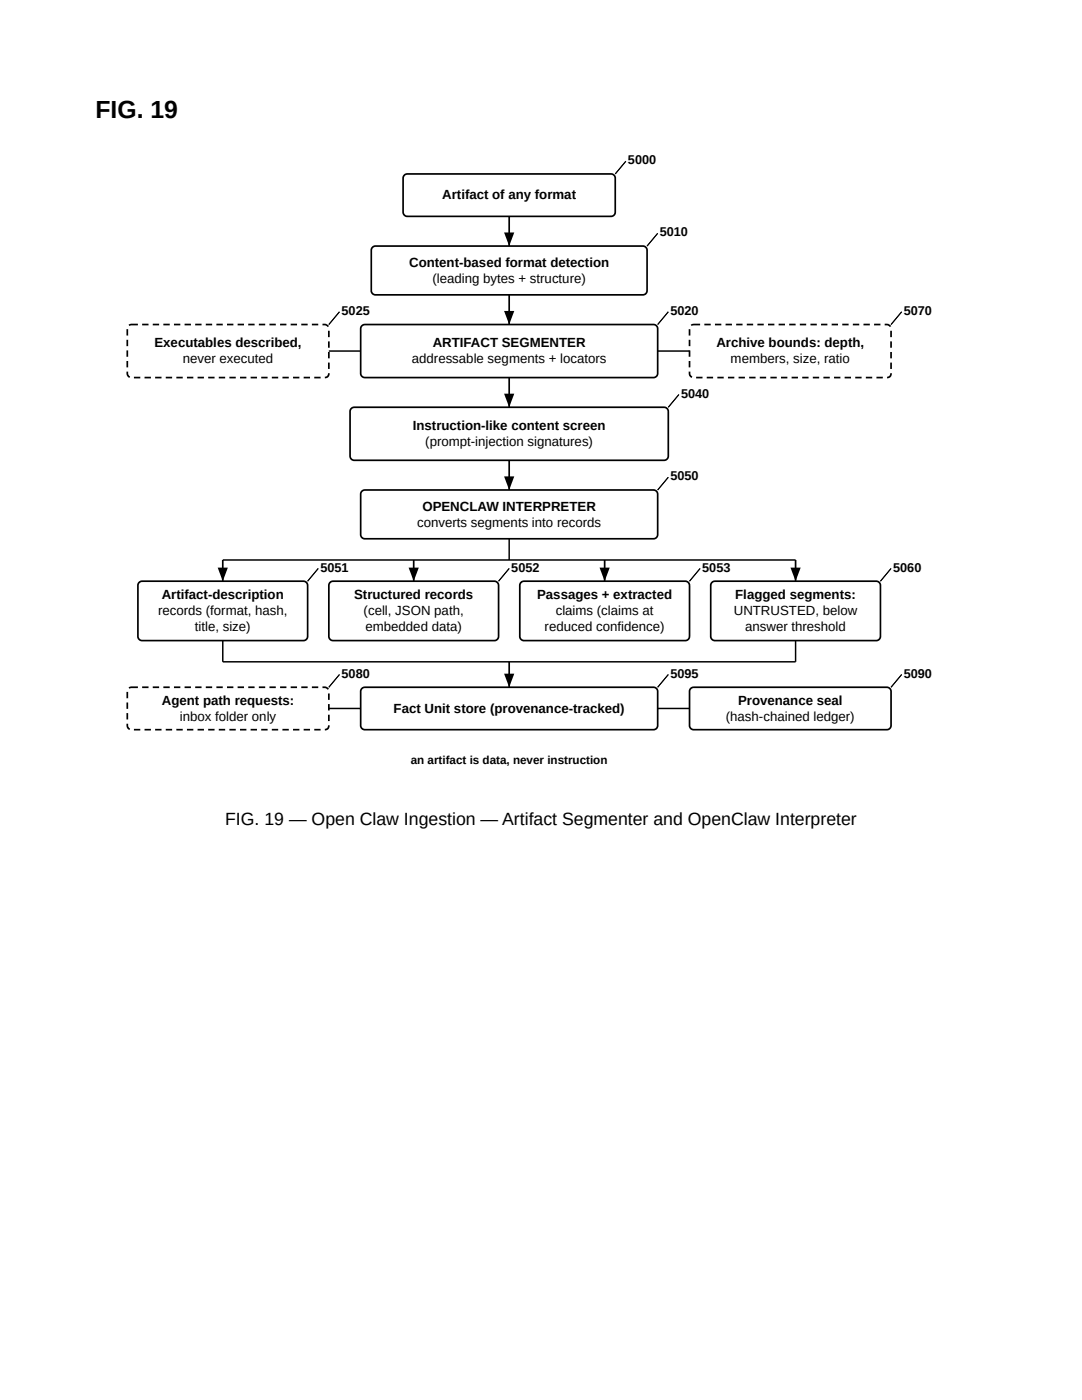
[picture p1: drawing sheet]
<svg xmlns="http://www.w3.org/2000/svg" width="216mm" height="279mm" viewBox="0 0 216 279" stroke-linecap="round" stroke-linejoin="round" font-family="sans-serif">
<path d="M80.7 35l.6-.3h40.6a.85 .85 0 0 1 .9 .9v6.7a.85 .85 0 0 1-.9 .9h-40.6a.85 .85 0 0 1-.9-.9v-6.7zM101.6 43.2v5.9" fill="none" stroke="#000" stroke-width=".34"/>
<path d="M124.9 32.2l-2.1 2.5zM100.6 46.4h2l-1 2.7z" fill="#000"/>
<path d="M124.9 32.2l-2.1 2.5" fill="none" stroke="#000" stroke-width=".21"/>
<path d="M74.3 49.4l.6-.3h53.4a.85 .85 0 0 1 .8 .9v8a.85 .85 0 0 1-.8 .8h-53.4a.85 .85 0 0 1-.8-.8v-8z" fill="#fff"/>
<path d="M74.3 49.4l.6-.3h53.4a.85 .85 0 0 1 .8 .9v8a.85 .85 0 0 1-.8 .8h-53.4a.85 .85 0 0 1-.8-.8v-8zM101.6 58.8v6" fill="none" stroke="#000" stroke-width=".34"/>
<path d="M131.2 46.6l-2.1 2.5zM100.6 62.1h2l-1 2.7z" fill="#000"/>
<path d="M131.2 46.6l-2.1 2.5" fill="none" stroke="#000" stroke-width=".21"/>
<path d="M72.2 65l.6-.2h57.6a.85 .85 0 0 1 .8 .8v8.9a.85 .85 0 0 1-.8 .9h-57.6a.85 .85 0 0 1-.8-.9v-8.9z" fill="#fff"/>
<path d="M72.2 65l.6-.2h57.6a.85 .85 0 0 1 .8 .8v8.9a.85 .85 0 0 1-.8 .9h-57.6a.85 .85 0 0 1-.8-.9v-8.9z" fill="none" stroke="#000" stroke-width=".34"/>
<path d="M133.3 62.2l-2.1 2.6z" fill="#000"/>
<path d="M133.3 62.2l-2.1 2.6" fill="none" stroke="#000" stroke-width=".21"/>
<path d="M137.8 65l.6-.2h38.6a.85 .85 0 0 1 .8 .8v8.9a.85 .85 0 0 1-.8 .9h-38.6a.85 .85 0 0 1-.8-.9v-8.9z" fill="#fff"/>
<g fill="#000">
<path d="M179.9 62.2l-2.1 2.6z"/>
<path d="M140.5 64.6h1.3v.3h-1.3zM142.7 64.6h1.2v.3h-1.2zM144.8 64.6h1.2v.3h-1.2zM146.9 64.6h1.3v.3h-1.3zM149 64.6h1.3v.3h-1.3zM151.1 64.6h1.3v.3h-1.3zM153.2 64.6h1.3v.3h-1.3zM155.4 64.6h1.2v.3h-1.2zM157.5 64.6h1.2v.3h-1.2zM159.6 64.6h1.3v.3h-1.3zM161.7 64.6h1.3v.3h-1.3zM163.8 64.6h1.3v.3h-1.3zM165.9 64.6h1.3v.3h-1.3zM168.1 64.6h1.2v.3h-1.2zM170.2 64.6h1.2v.3h-1.2zM172.3 64.6h1.3v.3h-1.3zM174.4 64.6h1.3v.3h-1.3zM176.5 64.6l1 .1 .3 .4-.3 .2a.87 .87 0 0 0-1-.4zM177.6 66h.4v1.3h-.4zM177.6 68.1h.4v1.3h-.4zM177.6 70.2h.4v1.3h-.4zM177.6 72.4h.4v1.2h-.4zM177.6 74.5h.4a.94 .94 0 0 1-1 1v-.3a.61 .61 0 0 0 .6-.7zM174.9 75.2h1.3v.3h-1.3zM172.8 75.2h1.2v.3h-1.2zM170.7 75.2h1.2v.3h-1.2zM168.5 75.2h1.3v.3h-1.3zM166.4 75.2h1.3v.3h-1.3zM164.3 75.2h1.3v.3h-1.3zM162.2 75.2h1.3v.3h-1.3zM160.1 75.2h1.2v.3h-1.2zM158 75.2h1.2v.3h-1.2zM155.8 75.2h1.3v.3h-1.3zM153.7 75.2h1.3v.3h-1.3zM151.6 75.2h1.3v.3h-1.3zM149.5 75.2h1.3v.3h-1.3zM147.4 75.2h1.2v.3h-1.2zM145.3 75.2h1.2v.3h-1.2zM143.1 75.2h1.3v.3h-1.3zM141 75.2h1.3v.3h-1.3zM138.9 75.2h1.3v.3h-1.3zM137.4 74.2h.4a.8 .8 0 0 0 .3 .9l-.1 .3a1.07 1.07 0 0 1-.6-1.2zM137.4 72h.4v1.3h-.4zM137.4 69.9h.4v1.3h-.4zM137.4 67.8h.4v1.3h-.4zM137.4 65.7h.4v1.3h-.4zM137.8 64.8l.4-.2h1.5v.3l-1.7 .2z"/>
</g>
<path d="M179.9 62.2l-2.1 2.6" fill="none" stroke="#000" stroke-width=".21"/>
<path d="M131.2 70.1h6.4" fill="none" stroke="#000" stroke-width=".3"/>
<path d="M25.6 65l.6-.2h38.6a.85 .85 0 0 1 .8 .8v8.9a.85 .85 0 0 1-.8 .9h-38.6a.85 .85 0 0 1-.8-.9v-8.9z" fill="#fff"/>
<g fill="#000">
<path d="M67.7 62.2l-2.1 2.6zM100.6 78.6h2l-1 2.7z"/>
<path d="M28.4 64.6h1.2v.3h-1.2zM30.5 64.6h1.3v.3h-1.3zM32.6 64.6h1.3v.3h-1.3zM34.7 64.6h1.3v.3h-1.3zM36.8 64.6h1.3v.3h-1.3zM38.9 64.6h1.3v.3h-1.3zM41.1 64.6h1.2v.3h-1.2zM43.2 64.6h1.3v.3h-1.3zM45.3 64.6h1.3v.3h-1.3zM47.4 64.6h1.3v.3h-1.3zM49.5 64.6h1.3v.3h-1.3zM51.6 64.6h1.3v.3h-1.3zM53.8 64.6h1.2v.3h-1.2zM55.9 64.6h1.3v.3h-1.3zM58 64.6h1.3v.3h-1.3zM60.1 64.6h1.3v.3h-1.3zM62.2 64.6h1.3v.3h-1.3zM64.3 64.6l1 .1 .3 .4-.2 .2a.87 .87 0 0 0-1.1-.4zM65.4 66h.4v1.3h-.4zM65.4 68.1h.4v1.3h-.4zM65.4 70.2h.4v1.3h-.4zM65.4 72.4h.4v1.2h-.4zM65.4 74.5h.4a.94 .94 0 0 1-1 1v-.3a.61 .61 0 0 0 .6-.7zM62.7 75.2h1.3v.3h-1.3zM60.6 75.2h1.3v.3h-1.3zM58.5 75.2h1.2v.3h-1.2zM56.4 75.2h1.2v.3h-1.2zM54.2 75.2h1.3v.3h-1.3zM52.1 75.2h1.3v.3h-1.3zM50 75.2h1.3v.3h-1.3zM47.9 75.2h1.3v.3h-1.3zM45.8 75.2h1.2v.3h-1.2zM43.7 75.2h1.2v.3h-1.2zM41.5 75.2h1.3v.3h-1.3zM39.4 75.2h1.3v.3h-1.3zM37.3 75.2h1.3v.3h-1.3zM35.2 75.2h1.3v.3h-1.3zM33.1 75.2h1.2v.3h-1.2zM31 75.2h1.2v.3h-1.2zM28.8 75.2h1.3v.3h-1.3zM26.7 75.2h1.3v.3h-1.3zM25.2 74.2h.4a.8 .8 0 0 0 .4 .9l-.2 .3a1.07 1.07 0 0 1-.6-1.2zM25.2 72h.4v1.3h-.4zM25.2 69.9h.4v1.3h-.4zM25.2 67.8h.4v1.3h-.4zM25.2 65.7h.4v1.3h-.4zM25.6 64.8l.4-.2h1.5v.3l-1.7 .2z"/>
</g>
<path d="M67.7 62.2l-2.1 2.6" fill="none" stroke="#000" stroke-width=".21"/>
<path d="M65.6 70.1h6.4" fill="none" stroke="#000" stroke-width=".3"/>
<path d="M101.6 75.4v5.9" fill="none" stroke="#000" stroke-width=".34"/>
<path d="M70.1 81.5l.6-.2h61.8a.85 .85 0 0 1 .8 .8v8.9a.85 .85 0 0 1-.8 .9h-61.8a.85 .85 0 0 1-.8-.9v-8.9z" fill="#fff"/>
<path d="M70.1 81.5l.6-.2h61.8a.85 .85 0 0 1 .8 .8v8.9a.85 .85 0 0 1-.8 .9h-61.8a.85 .85 0 0 1-.8-.9v-8.9zM101.6 91.9v5.9" fill="none" stroke="#000" stroke-width=".34"/>
<path d="M100.6 95.1h2l-1 2.7zM135.5 78.7l-2.2 2.6z" fill="#000"/>
<path d="M135.5 78.7l-2.2 2.6" fill="none" stroke="#000" stroke-width=".21"/>
<path d="M72.2 98l.6-.2h57.6a.85 .85 0 0 1 .8 .8v8.1a.85 .85 0 0 1-.8 .8h-57.6a.85 .85 0 0 1-.8-.8v-8.1z" fill="#fff"/>
<path d="M72.2 98l.6-.2h57.6a.85 .85 0 0 1 .8 .8v8.1a.85 .85 0 0 1-.8 .8h-57.6a.85 .85 0 0 1-.8-.8v-8.1zM44.5 111.8v4.2M82.6 111.8v4.2M120.6 111.8v4.2M158.7 111.8v4.2" fill="none" stroke="#000" stroke-width=".34"/>
<path d="M133.3 95.2l-2.1 2.6zM43.4 113.3h2.1l-1 2.7zM81.5 113.3h2.1l-1 2.7zM119.6 113.3h2.1l-1.1 2.7zM157.7 113.3h2.1l-1.1 2.7z" fill="#000"/>
<path d="M133.3 95.2l-2.1 2.6" fill="none" stroke="#000" stroke-width=".21"/>
<path d="M44.5 111.8h114.2M101.6 107.5v4.3" fill="none" stroke="#000" stroke-width=".3"/>
<path d="M27.8 116.2l.6-.2h32.1a.85 .85 0 0 1 .9 .8v10.2a.85 .85 0 0 1-.9 .8h-32.1a.85 .85 0 0 1-.9-.8v-10.2z" fill="#fff"/>
<path d="M27.8 116.2l.6-.2h32.1a.85 .85 0 0 1 .9 .8v10.2a.85 .85 0 0 1-.9 .8h-32.1a.85 .85 0 0 1-.9-.8v-10.2z" fill="none" stroke="#000" stroke-width=".34"/>
<path d="M63.5 113.5l-2.1 2.5z" fill="#000"/>
<path d="M63.5 113.5l-2.1 2.5" fill="none" stroke="#000" stroke-width=".21"/>
<path d="M65.9 116.2l.6-.2h32.1a.85 .85 0 0 1 .9 .8v10.2a.85 .85 0 0 1-.9 .8h-32.1a.85 .85 0 0 1-.9-.8v-10.2z" fill="#fff"/>
<path d="M65.9 116.2l.6-.2h32.1a.85 .85 0 0 1 .9 .8v10.2a.85 .85 0 0 1-.9 .8h-32.1a.85 .85 0 0 1-.9-.8v-10.2z" fill="none" stroke="#000" stroke-width=".34"/>
<path d="M101.6 113.5l-2.1 2.5z" fill="#000"/>
<path d="M101.6 113.5l-2.1 2.5" fill="none" stroke="#000" stroke-width=".21"/>
<path d="M104 116.2l.6-.2h32.1a.85 .85 0 0 1 .9 .8v10.2a.85 .85 0 0 1-.9 .8h-32.1a.85 .85 0 0 1-.9-.8v-10.2z" fill="#fff"/>
<path d="M104 116.2l.6-.2h32.1a.85 .85 0 0 1 .9 .8v10.2a.85 .85 0 0 1-.9 .8h-32.1a.85 .85 0 0 1-.9-.8v-10.2z" fill="none" stroke="#000" stroke-width=".34"/>
<path d="M139.7 113.5l-2.1 2.5z" fill="#000"/>
<path d="M139.7 113.5l-2.1 2.5" fill="none" stroke="#000" stroke-width=".21"/>
<path d="M142.1 116.2l.6-.2h32.1a.85 .85 0 0 1 .9 .8v10.2a.85 .85 0 0 1-.9 .8h-32.1a.85 .85 0 0 1-.9-.8v-10.2z" fill="#fff"/>
<path d="M142.1 116.2l.6-.2h32.1a.85 .85 0 0 1 .9 .8v10.2a.85 .85 0 0 1-.9 .8h-32.1a.85 .85 0 0 1-.9-.8v-10.2zM101.6 132.1v5.1" fill="none" stroke="#000" stroke-width=".34"/>
<path d="M177.8 113.5l-2.1 2.5zM100.6 134.4h2l-1 2.8z" fill="#000"/>
<path d="M177.8 113.5l-2.1 2.5" fill="none" stroke="#000" stroke-width=".21"/>
<path d="M44.5 127.8v4.3h114.2v-4.3" fill="none" stroke="#000" stroke-width=".3"/>
<path d="M72.2 137.4l.6-.2h57.6a.85 .85 0 0 1 .8 .8v6.8a.85 .85 0 0 1-.8 .8h-57.6a.85 .85 0 0 1-.8-.8v-6.8z" fill="#fff"/>
<path d="M72.2 137.4l.6-.2h57.6a.85 .85 0 0 1 .8 .8v6.8a.85 .85 0 0 1-.8 .8h-57.6a.85 .85 0 0 1-.8-.8v-6.8z" fill="none" stroke="#000" stroke-width=".34"/>
<path d="M133.3 134.6l-2.1 2.6z" fill="#000"/>
<path d="M133.3 134.6l-2.1 2.6" fill="none" stroke="#000" stroke-width=".21"/>
<path d="M137.8 137.4l.6-.2h38.6a.85 .85 0 0 1 .8 .8v6.8a.85 .85 0 0 1-.8 .8h-38.6a.85 .85 0 0 1-.8-.8v-6.8z" fill="#fff"/>
<path d="M137.8 137.4l.6-.2h38.6a.85 .85 0 0 1 .8 .8v6.8a.85 .85 0 0 1-.8 .8h-38.6a.85 .85 0 0 1-.8-.8v-6.8z" fill="none" stroke="#000" stroke-width=".34"/>
<path d="M179.9 134.6l-2.1 2.6z" fill="#000"/>
<path d="M179.9 134.6l-2.1 2.6" fill="none" stroke="#000" stroke-width=".21"/>
<path d="M131.2 141.4h6.4" fill="none" stroke="#000" stroke-width=".3"/>
<path d="M25.6 137.4l.6-.2h38.6a.85 .85 0 0 1 .8 .8v6.8a.85 .85 0 0 1-.8 .8h-38.6a.85 .85 0 0 1-.8-.8v-6.8z" fill="#fff"/>
<g fill="#000">
<path d="M67.7 134.6l-2.1 2.6z"/>
<path d="M28.4 137h1.2v.3h-1.2zM30.5 137h1.3v.3h-1.3zM32.6 137h1.3v.3h-1.3zM34.7 137h1.3v.3h-1.3zM36.8 137h1.3v.3h-1.3zM38.9 137h1.3v.3h-1.3zM41.1 137h1.2v.3h-1.2zM43.2 137h1.3v.3h-1.3zM45.3 137h1.3v.3h-1.3zM47.4 137h1.3v.3h-1.3zM49.5 137h1.3v.3h-1.3zM51.6 137h1.3v.3h-1.3zM53.8 137h1.2v.3h-1.2zM55.9 137h1.3v.3h-1.3zM58 137h1.3v.3h-1.3zM60.1 137h1.3v.3h-1.3zM62.2 137h1.3v.3h-1.3zM64.3 137l1 .1 .3 .4-.2 .2a.87 .87 0 0 0-1.1-.4zM65.4 138.4h.4v1.3h-.4zM65.4 140.5h.4v1.3h-.4zM65.4 142.6h.4v1.3h-.4zM65.4 144.8h.4a.94 .94 0 0 1-1 1v-.3a.61 .61 0 0 0 .6-.7zM62.7 145.5h1.3v.3h-1.3zM60.6 145.5h1.3v.3h-1.3zM58.5 145.5h1.2v.3h-1.2zM56.4 145.5h1.2v.3h-1.2zM54.2 145.5h1.3v.3h-1.3zM52.1 145.5h1.3v.3h-1.3zM50 145.5h1.3v.3h-1.3zM47.9 145.5h1.3v.3h-1.3zM45.8 145.5h1.2v.3h-1.2zM43.7 145.5h1.2v.3h-1.2zM41.5 145.5h1.3v.3h-1.3zM39.4 145.5h1.3v.3h-1.3zM37.3 145.5h1.3v.3h-1.3zM35.2 145.5h1.3v.3h-1.3zM33.1 145.5h1.2v.3h-1.2zM31 145.5h1.2v.3h-1.2zM28.8 145.5h1.3v.3h-1.3zM26.7 145.5h1.3v.3h-1.3zM25.2 144.4h.4a.8 .8 0 0 0 .4 1l-.2 .3a1.07 1.07 0 0 1-.6-1.3zM25.2 142.3h.4v1.3h-.4zM25.2 140.2h.4v1.3h-.4zM25.2 138.1h.4v1.3h-.4zM25.6 137.2l.4-.2h1.5v.3l-1.7 .2z"/>
</g>
<path d="M67.7 134.6l-2.1 2.6" fill="none" stroke="#000" stroke-width=".21"/>
<path d="M65.6 141.4h6.4" fill="none" stroke="#000" stroke-width=".3"/>
<text font-size="4.9" x="19" y="23.5">FIG. 19</text>
<text font-size="3.5" x="44.9" y="164.6">FIG. 19 — Open Claw Ingestion — Artifact Segmenter and OpenClaw Interpreter</text>
<g font-size="2.6">
<text x="88.2" y="39.8">Artifact of any format</text>
<text x="81.6" y="53.2">Content-based format detection</text>
<text x="86.3" y="56.4">(leading bytes + structure)</text>
<text x="30.8" y="69.3">Executables described,</text>
<text x="86.3" y="69.3">ARTIFACT SEGMENTER</text>
<text x="142.9" y="69.3">Archive bounds: depth,</text>
<text x="36.5" y="72.5">never executed</text>
<text x="82.2" y="72.5">addressable segments + locators</text>
<text x="145.8" y="72.5">members, size, ratio</text>
<text x="82.4" y="85.8">Instruction-like content screen</text>
<text x="84.9" y="89">(prompt-injection signatures)</text>
<text x="84.3" y="101.9">OPENCLAW INTERPRETER</text>
<text x="83.2" y="105.1">converts segments into records</text>
<text x="32.3" y="119.6">Artifact-description</text>
<text x="70.7" y="119.6">Structured records</text>
<text x="107.2" y="119.6">Passages + extracted</text>
<text x="146.7" y="119.6">Flagged segments:</text>
<text x="31.5" y="122.8">records (format, hash,</text>
<text x="38.9" y="125.9">title, size)</text>
<text x="72.6" y="122.8">(cell, JSON path,</text>
<text x="72.9" y="125.9">embedded data)</text>
<text x="108.7" y="125.9">reduced confidence)</text>
<text x="110.9" y="122.8">claims (claims at</text>
<text x="146.4" y="122.8">UNTRUSTED, below</text>
<text x="148.7" y="125.9">answer threshold</text>
<text x="32.3" y="140.6">Agent path requests:</text>
<text x="35.9" y="143.8">inbox folder only</text>
<text x="78.5" y="142.2">Fact Unit store (provenance-tracked)</text>
<text x="144.8" y="143.8">(hash-chained ledger)</text>
<text x="147.3" y="140.6">Provenance seal</text>
</g>
<g font-size="2.5">
<text x="125.3" y="32.8">5000</text>
<text x="131.7" y="47.2">5010</text>
<text x="68.2" y="62.9">5025</text>
<text x="133.8" y="62.9">5020</text>
<text x="180.3" y="62.9">5070</text>
<text x="135.9" y="79.4">5040</text>
<text x="133.8" y="95.9">5050</text>
<text x="63.9" y="114.1">5051</text>
<text x="102" y="114.1">5052</text>
<text x="140.1" y="114.1">5053</text>
<text x="178.2" y="114.1">5060</text>
<text x="68.2" y="135.2">5080</text>
<text x="133.8" y="135.2">5095</text>
<text x="180.3" y="135.2">5090</text>
</g>
<text font-size="2.3" x="82" y="152.4">an artifact is data, never instruction</text>
</svg>
